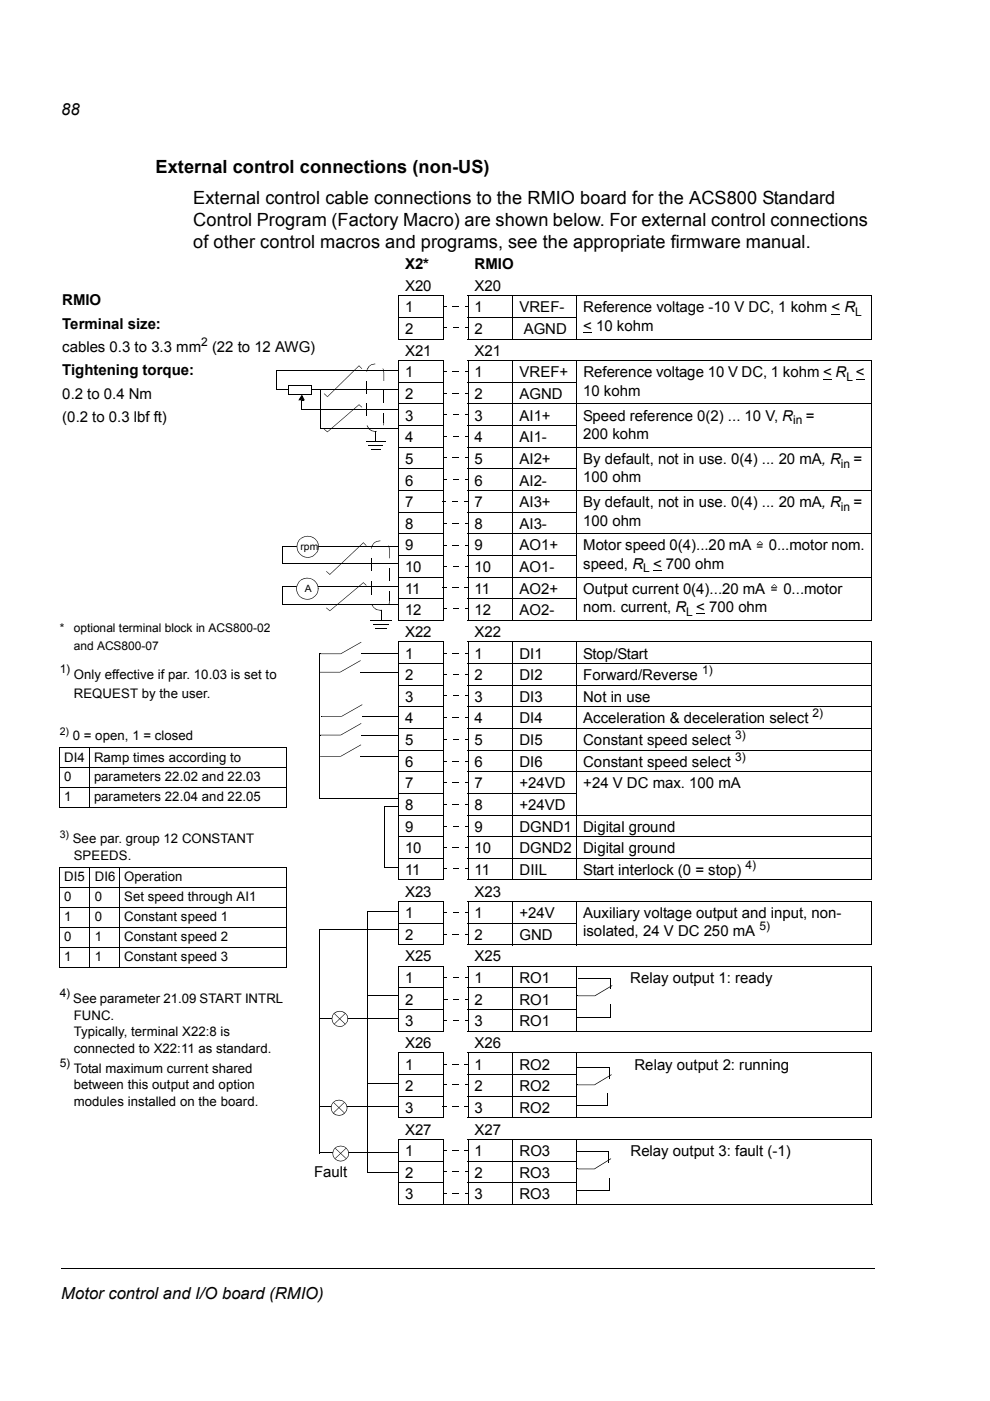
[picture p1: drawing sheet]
<svg xmlns="http://www.w3.org/2000/svg" width="210mm" height="297mm" viewBox="0 0 210 297" stroke-linecap="round" stroke-linejoin="round" font-family="sans-serif">
<path d="M12.9 268.9l.1 .2z" fill="#000"/>
<path d="M13 269h172.4" fill="none" stroke="#000" stroke-width=".21"/>
<path d="M13 22h172v3.6h-172z" fill="#fff"/>
<g fill="none" stroke="#000" stroke-width=".21">
<path d="M58.5 78.6h30M58.5 78.6v4.1M58.5 82.7h30M59.9 115.8h24.5M59.9 119.5h25.3M60 115.8v3.7M78.7 118.4v2.7M59.8 124.4h24.4M59.9 128.1h25.2M59.9 124.4v3.8M78.7 131.6h4.3M78.7 123.2v2.8"/>
<path d="M79.2 132.4h3.3M79.7 133.3h2.2M80.8 129.4v2.1M82.6 120.4v2.8M82.6 125.3v2.1M67.8 142.5h4.3M68.1 151.9h4.4M76.4 142.5h8.1M76.7 151.9h8.2M67.9 160.4h4.3M76.5 160.4h8.1M81.4 170.9h3"/>
<path d="M81.5 170.9v13.1M67.6 197h17.1M67.7 197v47.5M77.8 193.2h6.9M77.8 193.2v36.5M81.4 183.9h5.1M67.6 216h17.1M77.8 211h6.9M67.6 234.6h17.1M77.8 229.6h6.9M78 228.5v20.2M67.6 244.5h16.9"/>
<path d="M77.9 248.6h6.9"/>
</g>
<g fill="#000">
<path d="M77 115.1l.1-.1 .6 .6-.1 .1zM77.7 115.6l-.1 .1zM78.8 115.8l.1 .1-.1 .4h-.1zM79 115.4l.1 .1-.2 .4-.1-.1zM79.2 115.1l.7-.4 .7-.1v.1l-1 .3-.5 .5-.1-.1zM82.3 115.7l.2 .1zM82.5 116.6h.2v1.8h-.2zM82.4 115.9l.1-.1 .2 .8h-.2zM69.1 121.2l.2-.1zM69.3 121.1l.7 .7-.1 .1-.7-.7zM69.1 128.9h.2zM69.3 128.9l.7 .6-.1 .1-.7-.7z"/>
<path d="M69.9 121.8l7.2-6.8-7.1 6.8zM69.9 129.5l7.2-6-7.1 6zM76.4 140l.1 .1zM77 123.6l.1-.1 .6 .5-.1 .1zM77.7 124l-.1 .2zM78.6 131.5l.1 .1zM78.8 128.1l.5 .7 .6 .4 .7 .1v.2a1.97 1.97 0 0 1-1.8-1.4zM79.2 132.4v.1zM79.7 133.2v.1zM80.6 129.3v.2zM80.6 129.3h.4v.1l-.4 .1zM80.8 129.3l.1 .1z"/>
<path d="M82.5 127.4h.2l-.2 .7h-.1zM67.7 142.5l.1 .1zM68.1 151.8v.1zM72.1 142.5l4.3-2.5 .1 .1-4.4 2.5zM72.4 151.8l4.4-2.4v.1l-4.3 2.4zM76.5 157.9l.1 .1zM76.8 149.4v.1zM84.5 142.5l.1 .1zM84.9 151.8v.1zM67.8 160.3l.1 .1zM72.2 160.3l4.3-2.4v.1l-4.3 2.4zM84.6 160.3l.1 .1z"/>
</g>
<path d="M61.2 81.6h4.8v2.1h-4.8z" fill="#fff"/>
<g fill="none" stroke="#000" stroke-width=".21">
<path d="M61.2 83.7h4.8M61.2 81.6h4.9M61.2 81.6v2.1M64 86.7h24.5M66 81.6v2.1M68 90.8h20.5M68 82.6v8.2M67.7 138.6v30.8M67.9 138.6h4.4M76.5 138.6h8.2M67.9 155.9h4.4M76.5 155.9h8.2"/>
<path d="M67.6 169.4h17.2"/>
</g>
<path d="M63.9 84.8h.2v2h-.2zM64 83.7l.6 1.2-.4-.1-.4-.7 .3-.2-.4 .9-.3-.2 .6-.1v.4h-.8zM64 84.5h.3v.4h-.3zM67.9 138.6v.1zM72.2 138.6l4.3-2.5 .1 .1-4.3 2.5zM76.5 136.1l.1 .1zM84.7 138.6v.1zM67.9 155.8v.1zM72.2 155.8l4.3-2.5 .1 .2-4.3 2.4zM76.5 153.3l.1 .2zM84.7 155.8v.1z" fill="#000"/>
<path d="M64 84l.3 .7h-.8z" fill="#000"/>
<circle cx="72.1" cy="216" r="1.67" fill="#fff"/>
<path d="M70.8 214.9h.2zM70.9 215l.1-.1 2.2 2.1-.1 .1zM70.8 217.1h.2zM73.2 217v.2zM73.2 214.8v.2zM70.9 217l2.2-2.1 .1 .1-2.2 2.1zM70.8 214.8a1.83 1.83 0 0 1 1.9-.3 1.83 1.83 0 0 1 1.1 1.5h-.1l-.1-.6-.4-.5-1.1-.4-1.2 .4-.4 .5-.1 .6 .1 .6 .4 .5 .5 .4 .7 .1 .6-.1 .5-.4 .4-.5 .1-.6h.1a1.75 1.75 0 0 1-2.4 1.6 1.75 1.75 0 0 1-.6-2.8zM73.7 216h.1z" fill="#000"/>
<circle cx="71.9" cy="234.9" r="1.67" fill="#fff"/>
<path d="M70.7 233.8l.1-.1zM70.7 233.8l.1-.1 2.2 2.2-.1 .1zM70.7 235.9l.1 .1zM73 235.9v.1zM73 233.7v.1zM70.7 235.9l2.2-2.2 .1 .1-2.2 2.2zM70.6 233.7a1.8 1.8 0 0 1 1.9-.4 1.8 1.8 0 0 1 1.2 1.6h-.2l-.1-.6-.4-.5-.5-.4-.6-.1-.7 .1-.5 .4-.3 .5-.1 .6 .1 .6 .3 .5 .5 .3 .7 .1 .6-.1 .5-.3 .4-.5 .1-.6h.2a1.74 1.74 0 0 1-2.4 1.6 1.74 1.74 0 0 1-.7-2.8zM73.5 234.9h.2z" fill="#000"/>
<path d="M84.5 53.7h100.3v201.7h-100.3z" fill="#fff"/>
<g fill="#000">
<path d="M123.7 70.4h1.8v.2h-1.8zM176.3 66.5h1.9v.2h-1.9zM174.5 80.3h1.9v.2h-1.9zM181.5 80.3h1.8v.2h-1.8zM160.4 115.4h.2zM161.1 114.7l.1 .1-.6 .6-.1-.1zM161.1 114.8l.1-.1 .6 .6-.1 .1zM161.8 115.3l-.1 .1zM138.5 120.8h1.8v.2h-1.8zM147.6 130h1.9v.2h-1.9zM163.4 124.5h.2zM163.5 124.5l.7-.6-.6 .6z"/>
<path d="M164.1 124l.1-.1 .6 .6h-.1zM164.8 124.5v.1zM122.5 211.1v.1zM126.1 211.1l3.6-2.2 .1 .1-3.6 2.2zM129.7 208.9l.1 .1zM122.3 230l.1 .1zM126 230l3.6-2.2 .1 .1-3.6 2.2zM129.6 227.8l.1 .1zM122.5 247.8v.1zM126 247.8l3.5-2.2v.1l-3.4 2.2zM129.5 245.6l.1 .1z"/>
</g>
<g fill="none" stroke="#000" stroke-width=".21">
<path d="M84.4 62.7h9.7M84.4 67.3h9.7M84.4 71.9h9.7M84.4 76.5h9.7M84.5 62.8v9M84.5 76.6v54.8M94 62.8v9M94 76.6v54.8M99.1 62.7h85.8M99.1 67.3h23.2M99.1 71.9h85.8M99.1 76.5h85.8"/>
<path d="M99.2 62.8v9M99.2 76.6v54.8M108.8 62.7v9.3M108.8 76.4v55.2M122.3 62.7v9.3M122.3 76.4v55.2M184.8 62.8v9M184.8 76.6v54.8M84.4 81.1h9.7M84.4 85.6h9.7M84.4 90.3h9.7M84.4 94.8h9.7"/>
<path d="M84.4 99.4h9.7M99.1 81.1h23.2M99.1 85.6h85.8M99.1 90.3h23.2M99.1 94.8h85.8M99.1 99.4h23.2M84.4 104h9.7M84.4 108.6h9.7M84.4 113.2h9.7M84.4 117.8h9.7M99.1 104h85.8M99.1 108.6h23.2"/>
<path d="M99.1 113.2h85.8M99.1 117.8h23.2M84.4 122.3h9.7M84.4 126.9h9.7M84.4 131.5h9.7M84.4 136.1h9.7M84.5 136.2v50.3M94 136.2v50.3M99.1 122.3h85.8M99.1 126.9h23.2M99.1 131.5h85.8M99.1 136.1h85.8"/>
<path d="M99.2 136.2v50.3M108.8 136v50.6M122.3 136v50.6M184.8 136.2v50.3M84.4 140.7h9.7M84.4 145.3h9.7M84.4 149.9h9.7M84.4 154.4h9.7M84.4 159h9.7M99.1 140.7h85.8M99.1 145.3h85.8M99.1 149.9h85.8"/>
<path d="M99.1 154.4h85.8M99.1 159h85.8M84.4 163.6h9.7M84.4 168.2h9.7M84.4 172.8h9.7M84.4 177.4h9.7M99.1 163.6h85.8M99.1 168.2h23.2M99.1 172.8h85.8M99.1 177.4h85.8M84.4 181.9h9.7M84.4 186.6h9.7"/>
<path d="M84.4 191.1h9.7M84.4 195.7h9.7M84.5 191.2v9M94 191.2v9M99.1 181.9h85.8M99.1 186.6h85.8M99.1 191.1h85.8M99.1 195.7h23.2M99.2 191.2v9M108.8 191.1v9.3M122.3 191.1v9.3M184.8 191.2v9"/>
<path d="M84.4 200.3h9.7M84.4 204.9h9.7M84.4 209.5h9.7M84.4 214.1h9.7M84.4 218.7h9.7M84.5 205v13.6M94 205v13.6M99.1 200.3h85.8M99.1 204.9h85.8M99.1 209.5h23.2M99.1 214.1h23.2M99.1 218.7h85.8"/>
<path d="M99.2 205v13.6M108.8 204.8v13.9M122.3 204.8v13.9M122.5 211.1h3.7M122.5 207.4h7M122.5 215.7h6.8M129.3 212.9v2.8M129.4 207.4v2.2M184.8 205v13.6M84.4 223.2h9.7M84.4 227.8h9.7M84.4 232.4h9.7"/>
<path d="M84.4 237h9.7M84.5 223.3v13.6M94 223.3v13.6M99.1 223.2h85.8M99.1 227.8h23.2M99.1 232.4h23.2M99.1 237h85.8M99.2 223.3v13.6M108.8 223.1v14M122.2 234.4h6.6M122.3 223.1v14M122.3 226.4h7"/>
<path d="M122.4 230h3.7M128.8 231.8v2.6M129.3 226.4v2.2M184.8 223.3v13.6M84.4 241.6h9.7M84.4 246.2h9.7M84.4 250.7h9.7M84.4 255.4h100.5M84.5 241.7v13.6M94 241.7v13.7M99.1 241.6h85.8M99.1 246.2h23.2"/>
<path d="M99.1 250.7h23.2M99.2 241.7v13.7M108.8 241.5v13.9M122.3 241.5v13.9M122.4 252.4h6.8M122.5 244.2h6.7M122.5 247.8h3.6M129.1 244.2v2.2M129.3 249.8v2.7M184.8 241.7v13.6"/>
</g>
<circle cx="72.3" cy="244.6" r="1.66" fill="#fff"/>
<path d="M71 243.5l.1-.1zM71.1 243.4l2.3 2.2-.1 .1-2.3-2.2zM71 245.6l.1 .1zM73.4 245.6v.1zM73.4 243.4v.1zM71 245.6l2.3-2.2 .1 .1-2.3 2.2zM71 243.4a1.8 1.8 0 0 1 1.9-.4 1.8 1.8 0 0 1 1.1 1.6h-.1l-.2-.6-.3-.5-.5-.4-.7-.1-.6 .1-.5 .4-.4 .5-.1 .6 .1 .6 .4 .5 .5 .3 .7 .1 .6-.1 .5-.3 .3-.5 .2-.6h.1a1.73 1.73 0 0 1-2.4 1.6 1.73 1.73 0 0 1-.6-2.8zM73.9 244.6h.1z" fill="#000"/>
<path d="M66.6 247.5h9.2v3.2h-9.2z" fill="#fff"/>
<circle cx="65.2" cy="124.8" r="2.27" fill="#fff"/>
<path d="M63.6 123a2.38 2.38 0 0 1 2.5-.3 2.38 2.38 0 0 1 1.4 2.1h-.1l-.4-1.2-.6-.6a2.28 2.28 0 0 0-1.7-.3l-.8 .3-.8 1-.2 .8 .4 1.2a2.18 2.18 0 0 0 1.4 1 2.28 2.28 0 0 0 1.7-.4l.6-.5 .4-1.3h.1a2.34 2.34 0 0 1-3.3 2.1 2.34 2.34 0 0 1-.6-3.9zM67.4 124.8h.1z" fill="#000"/>
<circle cx="65.3" cy="115.9" r="2.27" fill="#fff"/>
<g fill="#000">
<path d="M76.1 77.6l.1-.1 .6 .6-.1 .1zM76.8 78.1l-.1 .1zM77.8 78.3h.1l-.1 .5h-.1zM78.2 77.6l.1 .1-.4 .6h-.1zM78.2 77.6l.6-.4 .7-.1 .1 .1-.7 .1-.6 .4zM81.2 78.1v.2zM81.2 78.3h.1l.1 .7h-.1zM93.9 69.4h.8v.1h-.8zM93.9 78.8h.7v.1h-.7zM93.9 65h.8v.1h-.8zM95.9 78.8h1.3v.1h-1.3zM96 65h1.3v.1h-1.3z"/>
<path d="M96 69.4h1.2v.1h-1.2zM98.6 69.4h.7v.1h-.7zM98.6 78.8h.7v.1h-.7zM98.6 65h.7v.1h-.7zM68.7 83.5l.1-.1zM68.8 83.4l.7 .7-.1 .1-.7-.7zM68.7 91h.1zM68.8 91l.7 .6-.8-.5zM69.4 84.1l6.8-6.6-6.7 6.7zM69.4 91.5l6.8-5.7-6.7 5.8zM76.1 85.9l.1-.1 .6 .5-.1 .1zM76.8 86.3l-.1 .1z"/>
<path d="M77.8 90.2h.1l.4 .7 .6 .4 .7 .1-.1 .2-.7-.2a1.53 1.53 0 0 1-1-1.2zM79.5 91.4h.3l.1 .1-.3 .1zM79.5 91.4l.1 .2zM81.3 89.6h.1v.6h-.2zM81.3 79h.1v1.8h-.1zM93.9 87.8h.8v.1h-.8zM93.9 83.3h.8v.1h-.8zM93.9 97h.8v.1h-.8zM94 92.5h.7v.1h-.7zM96 83.3h1.3v.1h-1.3zM96 87.8h1.2v.1h-1.2zM96 97h1.3v.1h-1.3z"/>
<path d="M96 92.5h1.3v.1h-1.3zM98.6 87.8h.7v.1h-.7zM98.6 83.3h.7v.1h-.7zM98.6 92.5h.8v.1h-.8zM98.6 97h.7v.1h-.7zM63.8 114.1a2.37 2.37 0 0 1 2.4-.3 2.37 2.37 0 0 1 1.4 2.1h-.1l-.1-.4a2.08 2.08 0 0 0-.9-1.4 2.28 2.28 0 0 0-1.7-.3l-1.1 .5-.6 1.1a2.23 2.23 0 0 0 .3 1.7 2.3 2.3 0 0 0 1.4 1 2.28 2.28 0 0 0 1.7-.4l.6-.6 .4-1.2h.1a2.34 2.34 0 0 1-3.3 2.1 2.34 2.34 0 0 1-.5-3.9zM67.5 115.9h.1zM93.8 106.2h.8v.1h-.8zM93.9 101.6h.8v.1h-.8zM93.9 111h.8v.1h-.8zM94 115.7v.1zM94 115.7h.7v.1h-.7z"/>
<path d="M95.9 106.2h1.3v.1h-1.3zM96 101.6h1.2v.1h-1.2zM96 111h1.3v.1h-1.3zM96 115.7h1.3v.1h-1.3zM98.5 106.2h.7v.1h-.7zM98.6 101.6h.7v.1h-.7zM98.6 111v.1zM98.6 111h.7v.1h-.7zM98.6 115.7h.8v.1h-.8zM93.9 124.5v.1zM93.9 124.5h.7v.1h-.7zM93.9 138.5h.8v.1h-.8z"/>
<path d="M94 128.9h.7v.2h-.7zM94 120l.1 .1zM94.1 120h.6v.1h-.6zM95.9 124.5l.1 .1zM96 138.5h1.3v.1h-1.3zM96 124.5h1.2v.1h-1.2zM96 128.9h1.3v.2h-1.3zM96.1 120v.1zM96.1 120h1.3v.1h-1.3zM98.5 124.5l.1 .1zM98.6 124.5h.6v.1h-.6zM98.6 128.9h.8v.2h-.8z"/>
<path d="M98.6 138.5h.7v.1h-.7zM98.7 120v.1zM98.7 120h.7v.1h-.7zM93.9 142.9h.8v.1h-.8zM93.9 152.1h.8v.2h-.8zM93.9 156.7h.8v.1h-.8zM94 147.5h.7v.1h-.7zM96 142.9h1.2v.1h-1.2zM96 152.1h1.3v.2h-1.3zM96 156.7h1.2v.1h-1.2zM96 147.5h1.3v.1h-1.3zM98.6 142.9h.7v.1h-.7z"/>
<path d="M98.6 156.7h.7v.1h-.7zM98.6 147.5h.8v.1h-.8zM98.6 152.1h.7v.2h-.7zM93.9 161.3h.7v.1h-.7zM93.9 165.8h.8v.1h-.8zM93.9 179.7h.8v.1h-.8zM94 170.5h.7v.1h-.7zM94 175.1h.7v.2h-.7zM95.9 161.3h1.3v.1h-1.3zM96 165.8h1.3v.1h-1.3zM96 179.7h1.3v.1h-1.3zM96 170.5h1.3v.1h-1.3z"/>
<path d="M96 175.1h1.3v.2h-1.3zM98.6 161.3h.7v.1h-.7zM98.6 165.8h.7v.1h-.7zM98.6 175.1h.8v.2h-.8zM98.6 179.7h.7v.1h-.7zM98.6 170.5h.8v.1h-.8zM93.9 184.1h.8v.1h-.8zM93.9 198h.8v.1h-.8zM94 193.4h.7v.1h-.7zM96 184.1h1.2v.1h-1.2zM96 198h1.3v.1h-1.3zM96 193.4h1.3v.1h-1.3z"/>
<path d="M98.6 184.1h.7v.1h-.7zM98.6 193.4h.8v.1h-.8zM98.6 198h.7v.1h-.7zM93.9 207.2h.8v.1h-.8zM94 216.2h.7v.2h-.7zM94.1 211.8h.7v.2h-.7zM96 207.2h1.2v.1h-1.2zM96.1 216.2h1.2v.2h-1.2zM96.1 211.8h1.3v.2h-1.3zM98.6 207.2h.7v.1h-.7zM98.6 216.2h.8v.2h-.8zM98.7 211.8h.8v.2h-.8z"/>
<path d="M93.9 234.6v.1zM93.9 225.6l.1 .1zM93.9 234.6h.7v.1h-.7zM94 225.6h.7v.1h-.7zM94 230v.1zM94 230h.7v.1h-.7zM95.9 234.6l.1 .1zM96 225.6v.1zM96 234.6h1.2v.1h-1.2zM96 225.6h1.2v.1h-1.2zM96 230l.1 .1zM96.1 230h1.2v.1h-1.2z"/>
<path d="M98.5 234.6l.1 .1zM98.6 225.6v.1zM98.6 234.6h.7v.1h-.7zM98.6 225.6h.7v.1h-.7zM98.6 230v.1zM98.6 230h.8v.1h-.8zM93.9 243.8l.1 .1zM93.9 252.9l.1 .2zM94 243.8h.7v.1h-.7zM94 248.4v.1zM94 252.9h.7v.2h-.7zM94 248.4h.7v.1h-.7z"/>
<path d="M96 243.8v.1zM96 252.9v.2zM96 243.8h1.2v.1h-1.2zM96 248.4l.1 .1zM96 252.9h1.3v.2h-1.3zM96.1 248.4h1.2v.1h-1.2zM98.6 243.8v.1zM98.6 243.8h.7v.1h-.7zM98.6 248.4v.1zM98.6 252.9v.2zM98.6 248.4h.8v.1h-.8zM98.6 252.9h.7v.2h-.7z"/>
</g>
<g fill="none" stroke="#000" stroke-width=".21">
<path d="M77.6 93.6h4.1M77.7 80.8v2.7M77.7 85.5v2.6M78.1 94.4h3.1M78.6 95.3h2.1M79.7 91.4v2.1M81.4 82.8v2.7M81.4 87.5v2.1M12.5 158.5h48.3M12.6 158.6v12.6M18.9 158.5v12.8M60.7 158.6v12.6"/>
<path d="M12.5 162.8h48.3M12.5 167h48.3M12.5 171.2h48.3M12.5 183.9h48.3M12.5 188.2h48.3M12.5 192.4h48.3M12.5 196.6h48.3M12.6 184v21M19 183.9v21.3M25.3 183.9v21.3M60.7 184v21M12.5 200.9h48.3"/>
<path d="M12.5 205.1h48.3"/>
</g>
<g font-size="3.9">
<text x="33" y="36.6">External control connections (non-US)</text>
<text x="41" y="43.3">External control cable connections to the RMIO board for the ACS800 Standard</text>
<text x="41" y="47.9">Control Program (Factory Macro) are shown below. For external control connections</text>
<text x="41" y="52.5">of other control macros and programs, see the appropriate firmware manual.</text>
</g>
<g font-size="3.5">
<text x="13" y="24.4">88</text>
<text x="13" y="275.4">Motor control and I/O board (RMIO)</text>
</g>
<g font-size="3.2">
<text x="85.9" y="57.1">X2*</text>
<text x="100.6" y="57.1">RMIO</text>
<text x="13.2" y="64.8">RMIO</text>
<text x="85.9" y="61.7">X20</text>
<text x="100.6" y="61.7">X20</text>
<text x="13.2" y="69.7">Terminal size:</text>
<text x="85.9" y="66.3">1</text>
<text x="85.9" y="70.8">2</text>
<text x="100.6" y="66.3">1</text>
<text x="100.6" y="70.8">2</text>
<text x="110.2" y="66.3">VREF-</text>
<text x="111" y="70.8">AGND</text>
<text x="123.7" y="70.1">&lt; 10 kohm</text>
<text x="123.7" y="66.3">Reference voltage -10 V DC, 1 kohm &lt; R</text>
<text x="13.2" y="74.7">cables 0.3 to 3.3 mm</text>
<text x="45" y="74.7">(22 to 12 AWG)</text>
<text x="85.9" y="75.4">X21</text>
<text x="100.6" y="75.4">X21</text>
<text x="13.2" y="79.6">Tightening torque:</text>
<text x="85.9" y="80">1</text>
<text x="100.6" y="80">1</text>
<text x="110.2" y="80">VREF+</text>
<text x="123.7" y="83.9">10 kohm</text>
<text x="123.7" y="80">Reference voltage 10 V DC, 1 kohm &lt; R &lt;</text>
<text x="13.2" y="84.5">0.2 to 0.4 Nm</text>
<text x="13.2" y="89.5">(0.2 to 0.3 lbf ft)</text>
<text x="85.9" y="84.6">2</text>
<text x="85.9" y="89.2">3</text>
<text x="100.6" y="84.6">2</text>
<text x="100.6" y="89.2">3</text>
<text x="110.2" y="84.6">AGND</text>
<text x="110.2" y="89.2">AI1+</text>
<text x="123.7" y="89.2">Speed reference 0(2) ... 10 V, R</text>
<text x="170.9" y="89.2">=</text>
<text x="85.9" y="93.8">4</text>
<text x="100.6" y="93.8">4</text>
<text x="110.2" y="93.8">AI1-</text>
<text x="123.7" y="93">200 kohm</text>
<text x="85.9" y="98.3">5</text>
<text x="100.6" y="98.3">5</text>
<text x="110.2" y="98.3">AI2+</text>
<text x="123.7" y="98.3">By default, not in use. 0(4) ... 20 mA, R</text>
<text x="181" y="98.3">=</text>
<text x="85.9" y="103">6</text>
<text x="85.9" y="107.5">7</text>
<text x="100.6" y="103">6</text>
<text x="100.6" y="107.5">7</text>
<text x="110.2" y="103">AI2-</text>
<text x="110.2" y="107.5">AI3+</text>
<text x="123.7" y="102.2">100 ohm</text>
<text x="123.7" y="107.5">By default, not in use. 0(4) ... 20 mA, R</text>
<text x="181" y="107.5">=</text>
<text x="85.9" y="112.1">8</text>
<text x="100.6" y="112.1">8</text>
<text x="110.2" y="112.1">AI3-</text>
<text x="123.7" y="111.4">100 ohm</text>
<text x="85.9" y="116.7">9</text>
<text x="100.6" y="116.7">9</text>
<text x="110.2" y="116.7">AO1+</text>
<text x="123.7" y="116.7">Motor speed 0(4)...20 mA</text>
<text x="163" y="116.7">0...motor nom.</text>
<text x="85.9" y="121.3">10</text>
<text x="85.9" y="125.9">11</text>
<text x="100.6" y="125.9">11</text>
<text x="100.6" y="121.3">10</text>
<text x="110.1" y="121.3">AO1-</text>
<text x="110.1" y="125.9">AO2+</text>
<text x="123.7" y="120.6">speed, R &lt; 700 ohm</text>
<text x="123.7" y="125.9">Output current 0(4)...20 mA</text>
<text x="166.1" y="125.9">0...motor</text>
<text x="85.9" y="130.5">12</text>
<text x="100.6" y="130.5">12</text>
<text x="110.1" y="130.5">AO2-</text>
<text x="123.7" y="129.8">nom. current, R &lt; 700 ohm</text>
<text x="85.9" y="135">X22</text>
<text x="100.6" y="135">X22</text>
<text x="85.9" y="139.6">1</text>
<text x="100.6" y="139.6">1</text>
<text x="110.1" y="139.6">DI1</text>
<text x="123.7" y="139.6">Stop/Start</text>
<text x="85.9" y="144.2">2</text>
<text x="85.9" y="148.8">3</text>
<text x="100.6" y="144.2">2</text>
<text x="100.6" y="148.8">3</text>
<text x="110.1" y="144.2">DI2</text>
<text x="110.2" y="148.8">DI3</text>
<text x="123.7" y="144.2">Forward/Reverse</text>
<text x="123.7" y="148.8">Not in use</text>
<text x="85.9" y="153.4">4</text>
<text x="100.6" y="153.4">4</text>
<text x="110.2" y="153.4">DI4</text>
<text x="123.7" y="153.4">Acceleration &amp; deceleration select</text>
<text x="85.9" y="158">5</text>
<text x="100.6" y="158">5</text>
<text x="110.2" y="158">DI5</text>
<text x="123.7" y="158">Constant speed select</text>
<text x="85.9" y="162.6">6</text>
<text x="85.9" y="167.1">7</text>
<text x="100.6" y="162.6">6</text>
<text x="100.6" y="167.1">7</text>
<text x="110.2" y="162.6">DI6</text>
<text x="110.2" y="167.1">+24VD</text>
<text x="123.7" y="162.6">Constant speed select</text>
<text x="123.7" y="167.1">+24 V DC max. 100 mA</text>
<text x="85.9" y="171.7">8</text>
<text x="100.6" y="171.7">8</text>
<text x="110.2" y="171.7">+24VD</text>
<text x="85.9" y="176.3">9</text>
<text x="100.6" y="176.3">9</text>
<text x="110.2" y="176.3">DGND1</text>
<text x="123.7" y="176.3">Digital ground</text>
<text x="85.9" y="180.9">10</text>
<text x="85.9" y="185.5">11</text>
<text x="100.6" y="185.5">11</text>
<text x="100.6" y="180.9">10</text>
<text x="110.1" y="180.9">DGND2</text>
<text x="110.1" y="185.5">DIIL</text>
<text x="123.7" y="180.9">Digital ground</text>
<text x="123.7" y="185.5">Start interlock (0 = stop)</text>
<text x="85.9" y="190.1">X23</text>
<text x="100.6" y="190.1">X23</text>
<text x="85.9" y="194.6">1</text>
<text x="100.6" y="194.6">1</text>
<text x="110.2" y="194.6">+24V</text>
<text x="123.7" y="194.6">Auxiliary voltage output and input, non-</text>
<text x="85.9" y="199.3">2</text>
<text x="85.9" y="203.8">X25</text>
<text x="100.6" y="199.3">2</text>
<text x="100.6" y="203.8">X25</text>
<text x="110.2" y="199.3">GND</text>
<text x="123.7" y="198.5">isolated, 24 V DC 250 mA</text>
<text x="85.9" y="208.4">1</text>
<text x="100.6" y="208.4">1</text>
<text x="110.2" y="208.4">RO1</text>
<text x="133.6" y="208.4">Relay output 1: ready</text>
<text x="85.9" y="213">2</text>
<text x="100.6" y="213">2</text>
<text x="110.2" y="213">RO1</text>
<text x="85.9" y="217.6">3</text>
<text x="100.6" y="217.6">3</text>
<text x="110.2" y="217.6">RO1</text>
<text x="85.9" y="222.2">X26</text>
<text x="85.9" y="226.8">1</text>
<text x="100.6" y="226.8">1</text>
<text x="100.6" y="222.2">X26</text>
<text x="110.2" y="226.8">RO2</text>
<text x="134.5" y="226.8">Relay output 2: running</text>
<text x="85.9" y="231.4">2</text>
<text x="100.6" y="231.4">2</text>
<text x="110.2" y="231.4">RO2</text>
<text x="85.9" y="235.9">3</text>
<text x="100.6" y="235.9">3</text>
<text x="110.2" y="235.9">RO2</text>
<text x="85.9" y="240.5">X27</text>
<text x="85.9" y="245.1">1</text>
<text x="100.6" y="245.1">1</text>
<text x="100.6" y="240.5">X27</text>
<text x="110.2" y="245.1">RO3</text>
<text x="133.7" y="245.1">Relay output 3: fault (-1)</text>
<text x="66.6" y="249.6">Fault</text>
<text x="85.9" y="249.7">2</text>
<text x="100.6" y="249.7">2</text>
<text x="110.2" y="249.7">RO3</text>
<text x="85.9" y="254.3">3</text>
<text x="100.6" y="254.3">3</text>
<text x="110.2" y="254.3">RO3</text>
</g>
<g font-size="2.8">
<text x="15.6" y="144.1">Only effective if par. 10.03 is set to</text>
<text x="15.6" y="148">REQUEST by the user.</text>
<text x="13.6" y="161.5">DI4 Ramp times according to</text>
<text x="15.4" y="156.9">0 = open, 1 = closed</text>
<text x="13.6" y="165.7">0</text>
<text x="19.9" y="165.7">parameters 22.02 and 22.03</text>
<text x="13.6" y="169.9">1</text>
<text x="19.9" y="169.9">parameters 22.04 and 22.05</text>
<text x="15.4" y="178.8">See par. group 12 CONSTANT</text>
<text x="15.6" y="182.3">SPEEDS.</text>
<text x="13.6" y="186.9">DI5</text>
<text x="13.6" y="191.1">0</text>
<text x="20.1" y="186.9">DI6 Operation</text>
<text x="20.1" y="191.1">0</text>
<text x="26.3" y="191.1">Set speed through AI1</text>
<text x="13.6" y="195.3">1</text>
<text x="20.1" y="195.3">0</text>
<text x="26.3" y="195.3">Constant speed 1</text>
<text x="13.6" y="199.6">0</text>
<text x="13.6" y="203.8">1</text>
<text x="20.1" y="199.6">1</text>
<text x="20.1" y="203.8">1</text>
<text x="26.3" y="199.6">Constant speed 2</text>
<text x="26.3" y="203.8">Constant speed 3</text>
<text x="15.5" y="212.6">See parameter 21.09 START INTRL</text>
<text x="15.6" y="216.2">FUNC.</text>
<text x="15.6" y="219.7">Typically, terminal X22:8 is</text>
<text x="15.6" y="223.2">connected to X22:11 as standard.</text>
<text x="15.7" y="227.5">Total maximum current shared</text>
<text x="15.6" y="231">between this output and option</text>
<text x="15.6" y="234.5">modules installed on the board.</text>
</g>
<g font-size="2.5">
<text x="181.3" y="67.1">L</text>
<text x="42.6" y="73.4">2</text>
<text x="179.5" y="80.8">L</text>
<text x="168.1" y="90">in</text>
<text x="178.3" y="99.1">in</text>
<text x="178.3" y="108.3">in</text>
<text x="160.4" y="116.6">=</text>
<text x="136.4" y="121.4">L</text>
<text x="163.4" y="125.8">=</text>
<text x="145.5" y="130.6">L</text>
<text x="12.7" y="134">*</text>
<text x="15.6" y="134">optional terminal block in ACS800-02</text>
<text x="15.6" y="137.8">and ACS800-07</text>
<text x="12.7" y="142.8">1)</text>
<text x="148.8" y="143">1)</text>
<text x="172.3" y="152.1">2)</text>
<text x="155.9" y="156.7">3)</text>
<text x="155.9" y="161.3">3)</text>
<text x="158.1" y="184.2">4)</text>
<text x="161" y="197.3">5)</text>
<text x="12.7" y="211.4">4)</text>
<text x="12.7" y="226.2">5)</text>
</g>
<g font-size="2.2">
<text x="12.7" y="155.7">2)</text>
<text x="12.7" y="177.6">3)</text>
</g>
<g font-size="2.1">
<text x="63.7" y="116.7">rpm</text>
<text x="64.6" y="125.6">A</text>
</g>
</svg>
